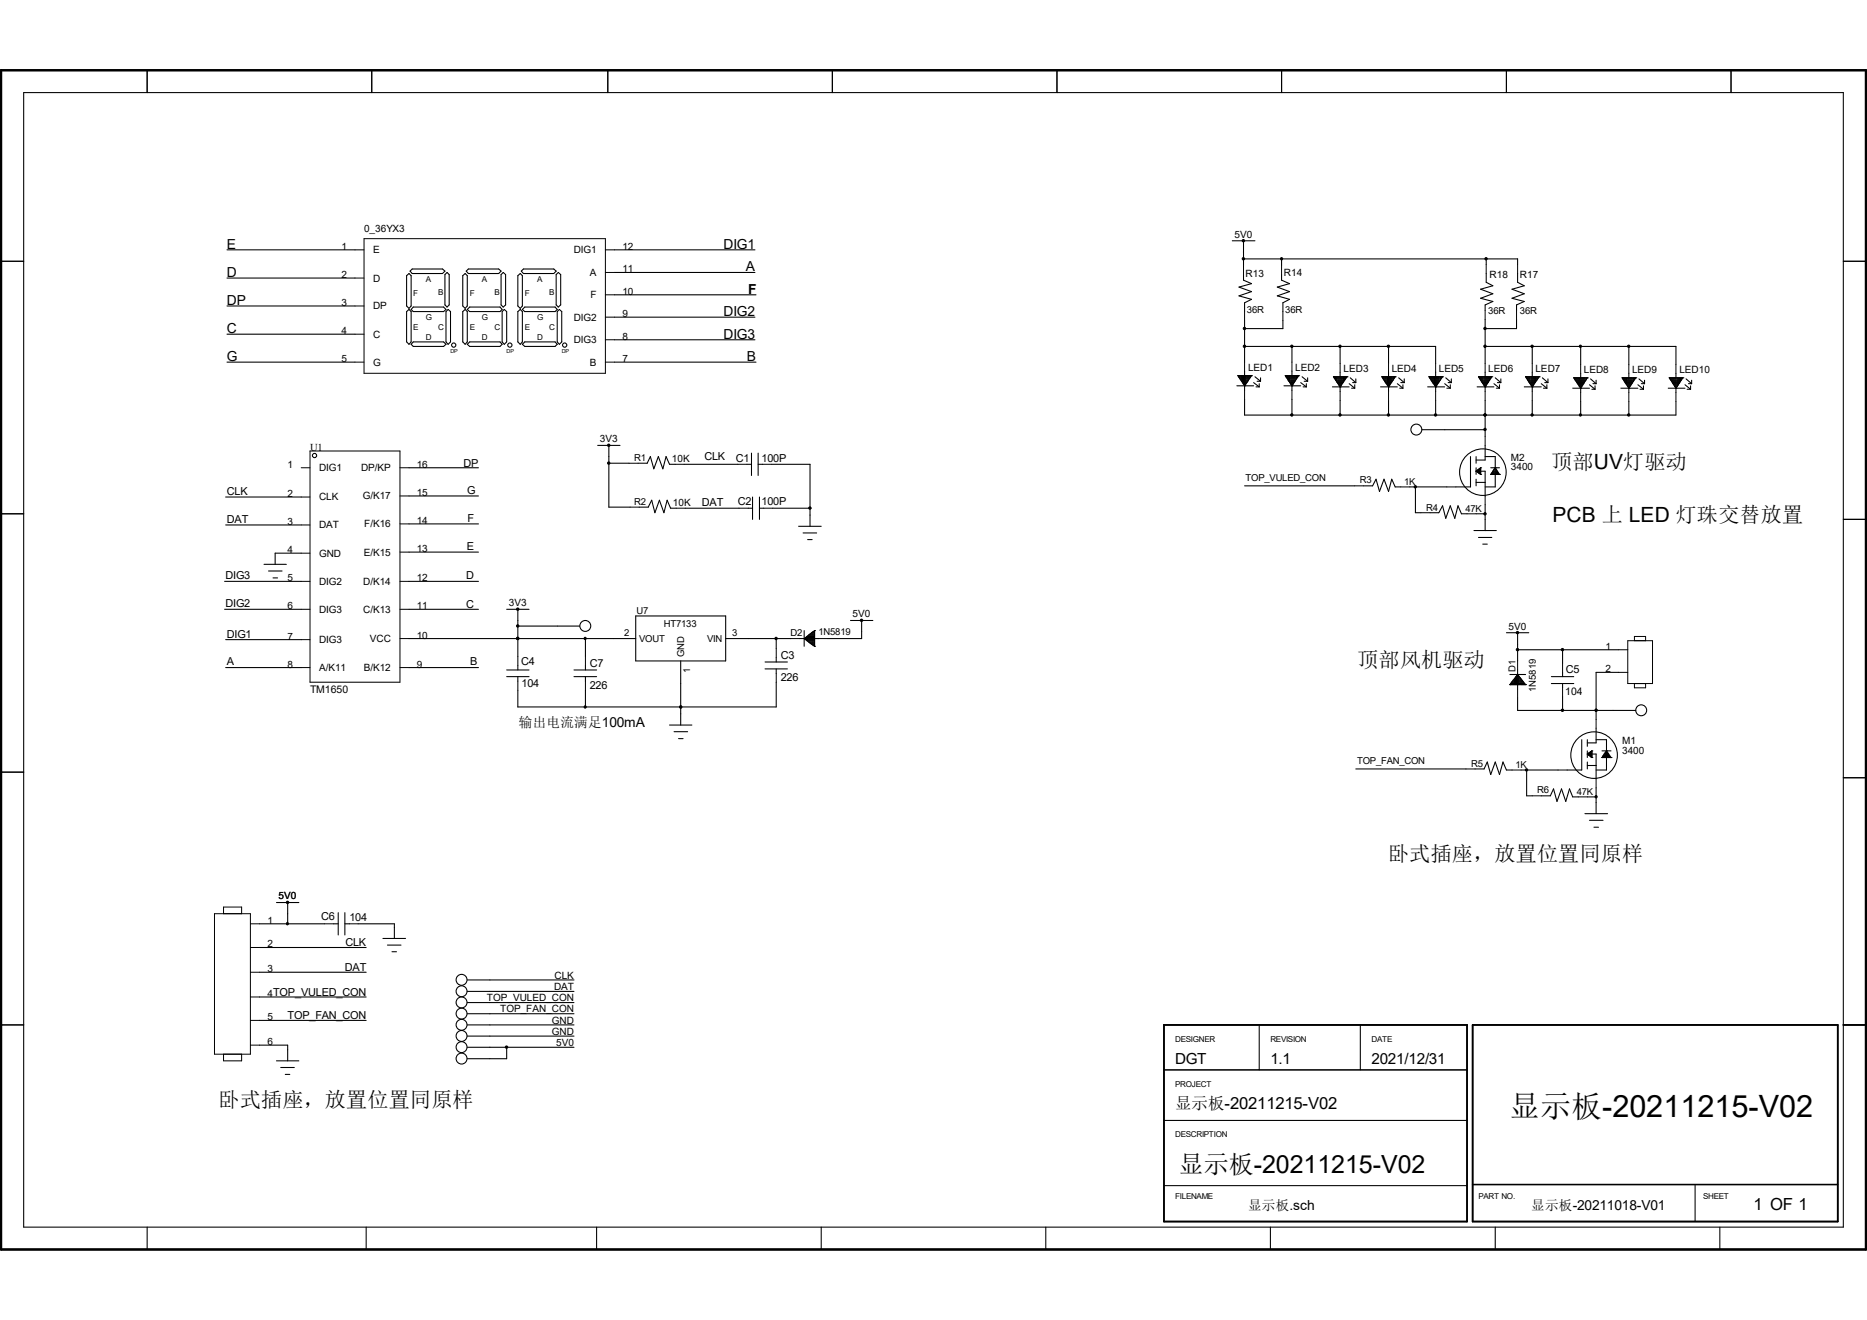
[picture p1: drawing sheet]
<svg xmlns="http://www.w3.org/2000/svg" width="297mm" height="210mm" viewBox="0 0 297 210" stroke-linecap="round" stroke-linejoin="round" font-family="sans-serif">
<g fill="none" stroke="#000" stroke-width=".17">
<path d="M3.8 14.7h289.4v180.5h-289.4zM23.4 11.2v3.5M59.1 11.2v3.5M96.7 11.2v3.5M132.4 11.2v3.5M168.1 11.2v3.5M203.9 11.2v3.5M239.6 11.2v3.5M275.4 11.2v3.5M36.1 39.8h20.4M97.7 39.8h22.4M196 38.3h3.6"/>
<path d="M197.8 38.3v3.9M.2 41.6h3.6M36.1 57.6h20.4M36.1 44.2h20.4M36.1 48.7h20.4M36.1 53.2h20.4M64.7 43.9l.4-.4 .3 .4v4.8l-.3 .4-.4-.4zM64.7 49.6l.4-.4 .3 .4v4.8l-.3 .4-.4-.4zM65.2 43.1l.4-.3h4.8l.4 .3-.4 .4h-4.8zM65.7 48.9h4.9l.4 .3-.4 .4h-4.9l-.3-.4zM65.7 54.4h4.9l.4 .4-.4 .3h-4.9l-.3-.3zM70.8 43.7l.3-.4 .4 .4v4.8l-.4 .4-.3-.4z"/>
<path d="M71 49.6l.3-.4 .4 .4v4.8l-.4 .4-.3-.4zM73.6 43.9l.4-.4 .3 .4v4.8l-.3 .4-.4-.4zM73.6 49.6l.4-.4 .3 .4v4.8l-.3 .4-.4-.4zM74.2 43.1l.3-.3h4.8l.4 .3-.4 .4h-4.8zM74.3 49.2l.4-.3h4.8l.4 .3-.4 .4h-4.8zM74.3 54.8l.4-.4h4.8l.4 .4-.4 .3h-4.8zM79.9 49.6l.3-.4 .4 .4v4.8l-.4 .4-.3-.4zM80.1 43.3l.3 .4v4.8l-.3 .4-.4-.4v-4.8zM82.4 43.9l.4-.4 .3 .4v4.8l-.3 .4-.4-.4zM82.4 49.6l.4-.4 .3 .4v4.8l-.3 .4-.4-.4zM83.1 54.8l.4-.4h4.8l.3 .4-.3 .3h-4.8zM83.3 42.8h4.8l.4 .3-.4 .4h-4.8l-.4-.4z"/>
<path d="M83.5 48.9h4.8l.3 .3-.3 .4h-4.8l-.4-.4zM88.8 43.3l.4 .4v4.8l-.4 .4-.3-.4v-4.8zM89 49.2l.4 .4v4.8l-.4 .4-.4-.4v-4.8zM97.7 54.1h22.4M97.7 50.5h22.4M97.7 43.3h22.4M97.7 46.9h22.6M97.7 57.6h22.6M196.9 59.8h.1M196.9 59.8h2.2M196.9 59.8l1.1 1.6M197 59.9h2"/>
<path d="M197.1 59.8v.3M197.3 59.8v.5h1.4v-.5M197.5 59.8v.8M197.7 59.8v1.1h.7v-1.1M197.8 43.7v.9l1.3 .5-2 .6 2 .7-2 .7 2 .5-1.1 .6v1.4M197.8 59.8v1.3M197.8 41.2h43.6v.9M198 55.1h30.4v2.7M198 51v6.6M198 59.1v3M198.2 59.8v1.3M198.5 59.8v.8"/>
<path d="M198.9 59.8v.2M199.1 59.8h.1M199.1 59.8l-1.1 1.6M199.6 59.9l.9 .8M203.9 41.2v1M203.9 43.7v.9l1.2 .5-1.9 .6 1.9 .7-1.9 .7 1.9 .5-1 .6v1.4M204.1 51v1.3h-6.1M204.5 59.8h.1M204.5 59.8h2.1M204.5 59.8l1 1.6M204.6 59.9h1.9M204.6 59.8v.3"/>
<path d="M204.8 59.8v.5h1.4v-.5M205 59.8v.8M205.1 59.8v1.1h.8v-1.1M205.4 59.8v1.3M205.5 55.1v2.5M205.5 59.1v3M205.7 59.8v1.3M206 59.8v.8M206.4 59.8v.2M206.6 59.8h.1M206.6 59.8l-1.1 1.6M207.1 59.9l.9 .8"/>
<path d="M212.1 59.9h.1M212.1 59.9h2.2M212.1 59.9l1.1 1.7M212.3 59.9v.3M212.5 59.9v.6h1.4v-.6M212.6 59.9v.9M212.9 59.9v1.1h.6v-1.1M213 59.9v1.4M213.2 55.1v2.7M213.2 59.2v3.1M213.4 59.9v1.4M213.7 59.9v.9"/>
<path d="M214.1 59.9v.3M214.3 59.9h.1M214.3 59.9l-1.1 1.7M219.8 59.9h.1M219.8 59.9h2.2M219.8 59.9l1.1 1.7M220 59.9v.3M220.2 59.9v.6h1.4v-.6M220.3 59.9v.9M220.5 59.9v1.1h.7v-1.1M220.7 59.9v1.4M220.9 55.1v2.7"/>
<path d="M220.9 59.2v3.1M221.1 59.9v1.4M221.4 59.9v.9M221.8 59.9v.3M222 59.9h.1M222 59.9l-1.1 1.7M227.3 59.9h.1M227.3 59.9h2.2M227.3 59.9l1.1 1.7M227.5 59.9v.3M227.7 59.9v.6h1.4v-.6M227.8 59.9v.9"/>
<path d="M228 59.9v1.1h.7v-1.1M228.2 59.9v1.4M228.4 59.2v3.1M228.6 59.9v1.4M228.9 59.9v.9M229.3 59.9v.3M229.5 59.9h.1M229.5 59.9l-1.1 1.7M235.2 59.9h.1M235.2 59.9h2.1M235.2 59.9l1.1 1.7M235.4 59.9v.3"/>
<path d="M235.5 59.9v.6h1.5v-.6M235.7 59.9v.9M235.9 59.9v1.1h.7v-1.1M236.1 59.9v1.4M236.3 55.1h30.3v2.9M236.3 50.8v7M236.3 59.2v3.1M236.4 43.5v1.4l1.1 .6-2 .5 2 .7-2 .8 2 .5-1.2 .5v.9M236.4 41.2v.9M236.4 59.9v1.4M236.8 59.9v.9M237.2 59.9v.3"/>
<path d="M237.3 59.9h.1M237.3 59.9l-1 1.7M241.3 50.8v1.5h-5M241.4 43.5v1.4l1.1 .6-2 .5 2 .7-2 .8 2 .5-1.2 .5v.9M242.7 59.9h.1M242.7 59.9h2.2M242.7 59.9l1.1 1.7M242.9 59.9v.3M243 59.9v.6h1.5v-.6M243.2 59.9v.9M243.4 59.9v1.1h.7v-1.1M243.6 59.9v1.4"/>
<path d="M243.8 55.1v2.7M243.8 59.2v3.1M243.9 59.9v1.4M244.3 59.9v.9M244.6 59.9v.3M244.9 59.9h.1M244.9 59.9l-1.1 1.7M251.5 55.1v2.9M251.5 59.4v3M259.1 55.1v2.9M259.1 59.4v3M266.6 59.4v3"/>
<path d="M293.2 41.6h3.6M35.9 79.1h12M65.1 74.4h11M65.1 78.9h11M95.1 70.9h3.5M96.9 73.7h3.2M96.9 70.9v9.8h3.3M101.5 73.7h1.5l.5-1.1 .5 2 .7-2 .8 2 .5-2 .5 1.3h.9M108.8 73.9h8.6M118.8 73.9h.7M119.5 72.1v3.5M119.7 79.1v3.5"/>
<path d="M120.6 73.9h.7M120.6 72.1v3.5M120.8 79.1v3.5M122.8 73.9h6.1v9.8M196.8 61.4h2.6M197.1 60.1h1.8M197.4 60.5h1.2M197.5 60.7h1M197.7 61h.5M197.9 61.2h.3M198 61.4h.1M198 63.5v2.5h68.6v-2.1"/>
<path d="M198 77.3h17.5M199.4 60.9l.9 .7M199.8 61.6h.5M200 60.7h.5M200.3 61v.6M200.5 60.1v.6M204.3 61.4h2.6M204.6 60.1h1.8M204.9 60.5h1.2M205 60.7h1M205.3 61h.5M205.4 61.2h.3"/>
<path d="M205.5 61.4h.1M205.5 63.5v2.5M206.9 60.9l.9 .7M207.3 61.6h.5M207.5 60.7h.5M207.8 61v.6M208 60.1v.6M212 61.6h2.6M212.2 60.1h2M212.3 60.3h1.7M212.6 60.7h1.2M212.7 60.9h1"/>
<path d="M212.9 61.2h.5M213.1 61.4h.3M213.2 61.6h.1M213.2 63.7v2.3M214.6 61l.9 .8M214.8 60.1l.9 .8M215 61.8h.5M215.2 60.9h.5M215.5 61.2v.6M215.7 60.3v.6M217 77.3h1.4l.5-1.1 .6 2 .7-2 .7 2 .5-2 .6 1.3h.8M219.6 61.6h2.7"/>
<path d="M219.9 60.1h2M220 60.3h1.7M220.3 60.7h1.2M220.4 60.9h1M220.6 61.2h.5M220.7 61.4h.3M220.9 61.6h.1M220.9 63.7v2.3M222.3 61l.9 .8M222.5 60.1l.9 .8M222.7 61.8h.5M222.8 60.9h.6"/>
<path d="M223.2 61.2v.6M223.4 60.3v.6M224.3 77.5h5.9M225.2 77.5v4.1h.9M226.2 68.4h10.1M227.1 61.6h2.7M227.4 60.1h2M227.5 60.3h1.7M227.8 60.7h1.2M227.9 60.9h1M228.1 61.2h.5M228.3 61.4h.2"/>
<path d="M228.4 61.6h.1M228.4 63.7v2.3M229.8 61l.9 .8M230 60.1l.9 .8M230.2 61.8h.5M230.4 60.9h.5M230.7 61.2v.6M230.9 60.3v.6M233.9 72.6v4.9h-2.3M234.8 75h.1M234.8 75h1.5v3.9M234.8 72.6v1.1"/>
<path d="M234.8 74.4v1.1M234.8 76.2v1.1M234.8 76.8h1.5M234.8 75l.7 .5M235 61.6h2.7M235 74.8v.3M235 75.1h.5M235 74.8h.5M235.2 74.7v.6M235.3 60.1h1.9M235.3 75.3h.2M235.3 74.6h.2"/>
<path d="M235.4 60.3h1.7M235.4 74.5v.9M235.5 75.5h.1M235.5 74.4h.1M235.5 74.4v1.1M235.5 74.4l-.7 .6M235.6 60.7h1.3M235.8 60.9h1M236 61.2h.5M236.1 61.4h.3M236.3 61.6h.1M236.3 66h.1"/>
<path d="M236.3 72.6h1.6v4.9h-1.6M236.3 63.7v5.7M236.3 70.9v2.3h-1.5M237.2 75.5h.1M237.2 74.4h1.3M237.2 75.5h1.3M237.3 75.3h1.1M237.3 75.2v.3M237.4 75.1h.9M237.5 75h.7v.5M237.5 74.9v.6M237.7 61l.8 .8"/>
<path d="M237.7 74.8h.4M237.7 74.6v.9M237.7 74.6h.3M237.9 74.4h.1M237.9 60.1l.9 .8M237.9 74.4l-.7 1.1M237.9 74.4l.6 1.1M238 61.8h.5M238 74.7v.8M238.2 60.9h.6M238.4 75.3v.2M238.5 75.5h.1"/>
<path d="M238.5 61.2v.6M238.8 60.3v.6M242.5 61.6h2.7M242.8 60.1h1.9M242.9 60.3h1.7M243.1 60.7h1.2M243.2 60.9h1.1M243.5 61.2h.5M243.6 61.4h.3M243.8 61.6h.1M243.8 63.7v2.3M245.2 61l.9 .8"/>
<path d="M245.4 60.1l.9 .8M245.5 61.8h.6M245.7 60.9h.6M246.1 61.2v.6M246.3 60.3v.6M250.2 61.8h2.7M250.4 60.1h.1M250.4 60.1h2.1M250.4 60.1l1.1 1.7M250.5 60.3h1.9M250.6 60.5h1.7M250.6 60.1v.3"/>
<path d="M250.7 60.1v.6h1.4v-.6M250.8 60.9h1.3M250.9 60.1v.9M251 61h1M251.1 60.1v1.1h.7M251.2 61.4h.5M251.2 60.1v1.4M251.3 61.6h.3M251.5 61.8h.1M251.5 63.9v2.1M251.6 60.1v1.4M251.8 60.1v1.2"/>
<path d="M252 60.1v.9M252.3 60.1v.3M252.5 60.1h.1M252.5 60.1l-1 1.7M252.9 61.2l.8 .7M253 60.3l.9 .7M253.2 61.9h.5M253.4 61h.5M253.7 61.4v.5M253.9 60.5v.5M257.9 61.8h2.7M258.1 60.1h.1"/>
<path d="M258.1 60.1h2.1M258.1 60.1l1 1.7M258.1 60.3h2M258.2 60.1v.3M258.3 60.5h1.7M258.4 60.1v.6h1.4v-.6M258.5 60.9h1.2M258.6 60.1v.9M258.6 61h1M258.7 60.1v1.1h.8M258.9 61.4h.5M259 60.1v1.4"/>
<path d="M259 61.6h.2M259.1 61.8h.1M259.1 63.9v2.1M259.3 60.1v1.4M259.5 60.1v1.2M259.6 60.1v.9M260 60.1v.3M260.2 60.1h.1M260.2 60.1l-1.1 1.7M260.6 61.2l.9 .7M260.7 60.3l.9 .7M260.9 61.9h.6"/>
<path d="M261.1 61h.5M261.5 61.4v.5M261.6 60.5v.5M265.4 61.8h2.7M265.6 60.1h.1M265.6 60.1h2.1M265.6 60.1l1 1.7M265.7 60.3h1.9M265.7 60.1v.3M265.8 60.5h1.7M265.9 60.1v.6h1.4v-.6M266 60.9h1.3"/>
<path d="M266.1 61h1M266.1 60.1v.9M266.3 60.1v1.1h.7M266.4 61.4h.5M266.4 60.1v1.4M266.5 61.6h.2M266.6 61.8h.1M266.8 60.1v1.4M267 60.1v1.2M267.2 60.1v.9M267.5 60.1v.3M267.7 60.1h.1"/>
<path d="M267.7 60.1l-1.1 1.7M268.1 61.2l.8 .7M268.2 60.3l.9 .7M268.4 61.9h.5M268.6 61h.5M268.9 61.4v.5M269.1 60.5v.5M.2 81.7h3.6M35.7 96.9h12.2M35.7 92.5h12.2M35.9 83.5h12M42 89.8h3.6"/>
<path d="M42.7 90.8h2.2M43.4 91.9h.8M47.9 88h-4.1v1.8M65.1 96.9h11M65.1 92.5h11M65.1 87.8h11M65.1 83.4h11M80.6 96.9h3.6M82.4 96.9v7.5M82.4 99.6h9.8M101.1 98h14.3v7.2h-14.3zM101.7 80.7h1.4l.6-1.1 .5 2 .7-2 .7 2 .5-2 .6 1.3h.9"/>
<path d="M109 80.9h8.6M119 80.9h.7M120.8 80.9h.7M122.9 80.9h6M127 83.7h3.6M127.8 84.8h2.1M128.5 85.9h.7M128.9 80.9h.1M135.3 98.7h3.6M137.1 98.7v2.9h-5.4M227.5 81.6h1.4l.6-1.1 .5 2 .7-2 .7 2 .5-2 .6 1.2h.9M234.5 84.4h3.5"/>
<path d="M234.8 81.7h1.5M235.2 85.5h2.1M235.9 86.6h.7M236.3 80.3v4.1M293.2 82.6h3.6M35.9 101.8h12M35.9 106.2h12M65.1 101.6h36M65.1 106.2h11M80.6 107.7h3.6M80.6 106.6h3.6M82.4 101.6h.1"/>
<path d="M82.4 105.9v.7M82.4 107.7v.7M91.3 107.7h3.6M91.3 106.6h3.6M93.1 101.6v2.8M93.1 105.9v.7M93.1 107.7v.7M93.1 109.8v2.7M106.5 115.4h3.6M107.2 116.4h2.2M107.9 117.5h.8M108.3 112.5h.1"/>
<path d="M108.3 105.2v10.2M115.4 101.6h10.4M121.7 106.4h3.6M121.7 105.3h3.6M123.5 108.5v4h-41.1v-2.7M123.5 101.6v1.6M123.5 104.6v.7M123.5 106.4v.7M127.2 101.6h3.1M127.9 101.6h.1M127.9 100.3v2.5M127.9 101.6l1.7 1.2"/>
<path d="M128.1 101.4v.3M128.2 101.8h1.4M128.2 101.4h1.4M128.3 101.3v.6M128.4 101.9h1.2M128.4 101.3h1.2M128.5 101.2v.8M128.6 102.2h1M128.6 101h1M128.7 101v1.2M129 100.8v1.6M129.1 102.5h.5"/>
<path d="M129.1 100.7h.5M129.2 100.6v2M129.3 102.7h.3M129.3 100.5h.3M129.4 100.5v2.2M129.6 102.8h.1M129.6 100.3h.1M129.6 100.3l-1.7 1.3M129.6 100.3v2.5M129.6 100.9h-.7v1.4h.7M239.6 100.7h3.6M240.2 108.9h.1"/>
<path d="M240.2 107.3h2.5M240.2 108.9h2.5M240.3 108.8h2.3M240.4 108.7v.2M240.5 108.5h1.9M240.5 108.4v.5M240.6 108.4h1.6M240.7 108.2v.7M240.7 108.2h1.4M240.9 108h1.1v.9M240.9 107.9v1M241 107.9h.8"/>
<path d="M241.1 107.7v1.2M241.2 107.7h.5M241.3 107.5v1.4M241.3 107.5h.3M241.4 107.3h.1M241.4 100.7v4.5M241.4 106.6v3M241.4 111v2h18.8M241.4 107.3l-1.2 1.6M241.4 107.3l1.3 1.6M241.4 103.4h16.1M241.6 107.6v1.3"/>
<path d="M241.8 107.8v1.1M242.1 108.2v.7M242.3 108.5v.4M242.5 108.7v.2M242.7 108.9h.1M246.8 108.8h3.6M246.8 107.7h3.6M248.6 103.4v2.1M248.6 107v.7M248.6 108.8v.6M248.6 110.9v2.1M251.6 117.7v4.8h-2.3"/>
<path d="M252.5 120h.1M252.5 117.7v1M252.5 119.5v1M252.5 120h1.4v3.9M252.5 120l.7 .5M252.7 119.8v.3M252.7 119.8h.5M252.9 119.7v.6M253 119.6h.2M253 119.5v.9M253.2 119.5h.1M253.2 119.5l-.7 .5"/>
<path d="M253.2 119.5v1M253.9 113h.1M253.9 117.7h1.7v4.8h-1.7M253.9 115.9v2.3h-1.4M254.8 119.5h1.5M255.3 119.8h.5M255.4 119.7v.8M255.4 119.6h.3M255.6 119.5h.1M255.6 119.5l-.8 1M255.6 119.5l.7 1M255.7 119.7v.8"/>
<path d="M257.5 107h-3.6v7.5M.2 122.9h3.6M215.7 122.3h17.5M234.7 122.3h1.4l.5-1.1 .6 2 .7-2 .6 2 .6-2 .5 1.3h.9M242 122.5h5.9M242.9 122.5v4.1h.9M245.2 126.6h1.4l.5-1.1 .6 2 .7-2 .7 2 .6-2 .5 1.3h.9M252.1 129.5h3.6M252.5 121.2v1.1M252.5 121.8h1.4M252.5 126.8h1.4M252.7 120.2h.5"/>
<path d="M252.9 130.5h2.1M253 120.4h.2M253.2 120.5h.1M253.6 131.6h.7M253.9 125.3v4.2M254.8 120.5h.1M254.8 120.5h1.5M255 120.4h1.1M255 120.2v.3M255.1 120.2h.9M255.2 120.5v-.5h.7v.5M256.1 120.3v.2"/>
<path d="M256.3 120.5h.1M293.2 123.7h3.6M41.3 147h10.3M41.3 150.7h17M41.3 154.7h17M41.3 158.6h17M44 143.6h3.5M45.8 143.6v3.4M53.1 147h.7M53.8 145.2v3.6M54.9 145.2v3.6M54.9 147h.7"/>
<path d="M57 147h5.7v2.3M60.9 149.3h3.6M61.6 150.4h2.2M62.4 151.4h.7M74.3 159.5h17M74.3 157.7h17M74.3 155.9h17M.2 163.1h3.6M41.3 166.3h4.5v2.5M41.3 162.3h17M44 168.8h3.5M44.7 169.8h2.1"/>
<path d="M45.4 170.9h.7M74.3 163.1h17M74.3 161.3h17M74.3 164.8h17M74.3 166.6h17M80.6 166.6v1.8h-6.3M185.2 170.2h48.2M185.2 178.3h48.2M200.3 163.1v7.1M216.4 163.1v7.1M23.4 195.2v3.6M58.3 195.2v3.6"/>
<path d="M94.9 195.2v3.6M130.6 195.2v3.6M166.4 195.2v3.6M185.2 188.6h48.2M202.1 195.2v3.6M237.9 195.2v3.6M269.7 188.5v5.9M273.6 195.2v3.6"/>
<circle cx="72.2" cy="54.9" r=".34"/>
<circle cx="81.1" cy="54.9" r=".34"/>
<circle cx="89.8" cy="54.9" r=".34"/>
<circle cx="50" cy="72.5" r=".34"/>
<circle cx="225.3" cy="68.3" r=".87"/>
<circle cx="235.9" cy="75.1" r="3.7"/>
<circle cx="93.1" cy="99.6" r=".87"/>
<circle cx="261.1" cy="113" r=".87"/>
<circle cx="253.6" cy="120.1" r="3.7"/>
<circle cx="73.4" cy="159.5" r=".87"/>
<circle cx="73.4" cy="157.7" r=".87"/>
<circle cx="73.4" cy="155.9" r=".87"/>
<circle cx="73.4" cy="164.8" r=".87"/>
<circle cx="73.4" cy="166.6" r=".87"/>
<circle cx="73.4" cy="168.4" r=".87"/>
<circle cx="73.4" cy="161.3" r=".87"/>
<circle cx="73.4" cy="163" r=".87"/>
</g>
<path d="M185.2 163.1h48.2v31.3h-48.2zM234.3 163.1h58.1v31.3h-58.1zM293.2 163.1h3.6M234.3 188.5h58.1" fill="none" stroke="#000" stroke-width=".25"/>
<g fill="none" stroke="#000" stroke-width=".34">
<path d="M.2 11.2h296.6v187.6h-296.6z"/>
<circle cx="197.8" cy="38.3" r=".11"/>
<circle cx="96.8" cy="70.8" r=".11"/>
<circle cx="82.4" cy="96.9" r=".11"/>
<circle cx="137.1" cy="98.7" r=".11"/>
<circle cx="241.4" cy="100.6" r=".11"/>
<circle cx="45.7" cy="143.6" r=".11"/>
</g>
<g fill="none" stroke="#000" stroke-width=".16">
<path d="M56.5 39.8h1.4M57.9 38h38.4v21.4h-38.4zM96.3 39.8h1.4M56.5 44.2h1.4M56.5 48.7h1.4M56.5 53.2h1.4M56.5 57.6h1.4M96.3 57.6h1.4M96.3 54.1h1.4M96.3 50.5h1.4M96.3 46.9h1.4M96.3 43.3h1.4"/>
<path d="M197.8 42.2v1.5M198 49.6v1.4M198 57.6v1.5M203.9 42.2v1.5M204.1 49.6v1.4M205.5 57.6v1.5M213.2 57.8v1.4M220.9 57.8v1.4M228.4 57.8v1.4M236.3 49.4v1.4M236.3 57.8v1.4M236.4 42.1v1.4"/>
<path d="M241.3 49.4v1.4M241.4 42.1v1.4M243.8 57.8v1.4M251.5 58v1.4M259.1 58v1.4M266.6 58v1.4M47.9 74.4h1.4M47.9 79.1h1.4M49.3 71.8h14.3v36.7h-14.3zM63.6 74.4h1.5M63.6 78.9h1.5M100.1 73.7h1.4"/>
<path d="M107.4 73.9h1.4M117.4 73.9h1.4M121.3 73.9h1.5M198 62.1v1.4M205.5 62.1v1.4M213.2 62.3v1.4M215.5 77.3h1.5M220.9 62.3v1.4M222.8 77.5h1.5M228.4 62.3v1.4M230.2 77.5h1.4M236.3 62.3v1.4"/>
<path d="M236.3 69.4v1.5M236.3 78.9v1.4M243.8 62.3v1.4M251.5 62.4v1.5M259.1 62.4v1.5M266.6 62.4v1.5M47.9 92.5h1.4M47.9 96.9h1.4M47.9 88h1.4M47.9 83.5h1.4M63.6 92.5h1.5M63.6 96.9h1.5"/>
<path d="M63.6 87.8h1.5M63.6 83.4h1.5M100.2 80.7h1.5M107.6 80.9h1.4M117.6 80.9h1.4M121.5 80.9h1.4M226.1 81.6h1.4M233.4 81.7h1.4M47.9 101.8h1.4M47.9 106.2h1.4M63.6 106.2h1.5M63.6 101.6h1.5"/>
<path d="M82.4 104.4v1.5M82.4 108.4v1.4M93.1 104.4v1.5M93.1 108.4v1.4M123.5 103.2v1.4M123.5 107.1v1.4M125.8 101.6h1.4M130.3 101.6h1.4M241.4 105.2v1.4M241.4 109.6v1.4M248.6 105.5v1.5M248.6 109.4v1.5"/>
<path d="M253.9 114.5v1.4M257.5 103.4h1.5M257.5 107h1.5M259 101.9h3.9v6.9h-3.9zM260 101.9v-.6h1.8v.6M260 108.8v.6h1.8v-.6M233.2 122.3h1.5M240.5 122.5h1.5M243.8 126.6h1.4M247.9 122.5h1.4M251.1 126.8h1.4M253.9 123.9v1.4"/>
<path d="M34.1 145.4h5.7v22.3h-5.7zM35.6 145.4v-1.1h2.8v1.1M39.8 147h1.5M39.8 150.7h1.5M39.8 154.7h1.5M39.8 158.6h1.5M51.6 147h1.5M55.6 147h1.4M35.6 167.7v1.1h2.8v-1.1M39.8 162.3h1.5M39.8 166.3h1.5"/>
</g>
<g fill="#000" stroke="#000" stroke-width=".16">
<circle cx="197.8" cy="41.2" r=".19"/>
<circle cx="198" cy="52.3" r=".19"/>
<circle cx="198" cy="55.1" r=".19"/>
<circle cx="203.9" cy="41.2" r=".18"/>
<circle cx="205.5" cy="55.1" r=".19"/>
<circle cx="213.2" cy="55.1" r=".19"/>
<circle cx="220.9" cy="55.1" r=".19"/>
<circle cx="236.2" cy="55.1" r=".19"/>
<circle cx="236.2" cy="52.3" r=".19"/>
<circle cx="236.4" cy="41.2" r=".19"/>
<circle cx="243.7" cy="55.1" r=".19"/>
<circle cx="251.4" cy="55.1" r=".18"/>
<circle cx="259.1" cy="55.1" r=".19"/>
<circle cx="96.8" cy="73.7" r=".19"/>
<circle cx="205.5" cy="66" r=".19"/>
<circle cx="213.2" cy="66" r=".19"/>
<circle cx="220.9" cy="66" r=".19"/>
<circle cx="225.1" cy="77.4" r=".19"/>
<circle cx="228.4" cy="66" r=".19"/>
<circle cx="236.2" cy="66" r=".19"/>
<circle cx="236.2" cy="68.3" r=".19"/>
<circle cx="243.7" cy="66" r=".19"/>
<circle cx="251.4" cy="66" r=".18"/>
<circle cx="259.1" cy="66" r=".19"/>
<circle cx="82.4" cy="99.6" r=".19"/>
<circle cx="128.8" cy="80.8" r=".19"/>
<circle cx="236.2" cy="81.7" r=".19"/>
<circle cx="82.4" cy="101.6" r=".19"/>
<circle cx="93.1" cy="112.5" r=".18"/>
<circle cx="93.1" cy="101.6" r=".18"/>
<circle cx="108.3" cy="112.5" r=".18"/>
<circle cx="123.5" cy="101.6" r=".19"/>
<circle cx="241.4" cy="103.4" r=".19"/>
<circle cx="248.6" cy="113" r=".19"/>
<circle cx="248.6" cy="103.4" r=".19"/>
<circle cx="253.9" cy="113" r=".18"/>
<circle cx="242.8" cy="122.5" r=".19"/>
<circle cx="253.9" cy="126.8" r=".18"/>
<circle cx="45.7" cy="147" r=".18"/>
<circle cx="80.6" cy="166.6" r=".19"/>
</g>
<text font-size="4.9" x="240.2" y="177.7">显示板-20211215-V02</text>
<text font-size="4" x="187.5" y="186.6">显示板-20211215-V02</text>
<g font-size="3.3">
<text x="246.8" y="74.6">顶部UV灯驱动</text>
<text x="247" y="83">PCB 上 LED 灯珠交替放置</text>
<text x="215.9" y="106">顶部风机驱动</text>
<text x="220.8" y="137">卧式插座，放置位置同原样</text>
<text x="34.8" y="176.1">卧式插座，放置位置同原样</text>
</g>
<text font-size="2.7" x="278.9" y="192.6">1 OF 1</text>
<text font-size="2.6" x="186.9" y="176.4">显示板-20211215-V02</text>
<g font-size="2.4">
<text x="186.9" y="169.3">DGT</text>
<text x="202.1" y="169.3">1.1</text>
<text x="218.2" y="169.3">2021/12/31</text>
</g>
<g font-size="2.2">
<text x="36.1" y="39.6">E</text>
<text x="115.1" y="39.6">DIG1</text>
<text x="36.1" y="44">D</text>
<text x="118.7" y="43.1">A</text>
<text x="119" y="46.7">F</text>
<text x="36.1" y="48.5">DP</text>
<text x="36.1" y="53">C</text>
<text x="115.1" y="50.3">DIG2</text>
<text x="115.1" y="53.9">DIG3</text>
<text x="36.1" y="57.4">G</text>
<text x="118.8" y="57.4">B</text>
<text x="82.5" y="115.7">输出电流满足100mA</text>
<text x="198.5" y="192.6">显示板.sch</text>
<text x="243.6" y="192.6">显示板-20211018-V01</text>
</g>
<g font-size="1.7">
<text x="49.3" y="71.8">U1</text>
<text x="73.7" y="74.3">DP</text>
<text x="112.1" y="73.2">CLK</text>
<text x="117.1" y="73.5">C1</text>
<text x="121.2" y="73.5">100P</text>
<text x="36.1" y="78.7">CLK</text>
<text x="36.1" y="83.2">DAT</text>
<text x="74.3" y="78.5">G</text>
<text x="74.4" y="83">F</text>
<text x="111.7" y="80.5">DAT</text>
<text x="117.4" y="80.3">C2</text>
<text x="121.2" y="80.3">100P</text>
<text x="74.3" y="87.5">E</text>
<text x="35.9" y="92.1">DIG3</text>
<text x="74.2" y="92.1">D</text>
<text x="35.9" y="96.6">DIG2</text>
<text x="36.1" y="101.4">DIG1</text>
<text x="74.2" y="96.8">C</text>
<text x="36.1" y="105.9">A</text>
<text x="74.8" y="105.9">B</text>
<text x="82.9" y="105.8">C4</text>
<text x="93.8" y="106">C7</text>
<text x="124.2" y="104.8">C3</text>
<text x="249.1" y="107.1">C5</text>
<text x="49.3" y="110.3">TM1650</text>
<text x="83" y="109.3">104</text>
<text x="93.8" y="109.6">226</text>
<text x="124.2" y="108.4">226</text>
<text x="249" y="110.5">104</text>
<text x="51.1" y="146.4">C6</text>
<text x="55.6" y="146.6">104</text>
<text x="54.9" y="154.5">DAT</text>
<text x="54.9" y="150.5">CLK</text>
<text x="45.8" y="162.2">TOP_FAN_CON</text>
</g>
<g font-size="1.6">
<text x="54.3" y="39.8">1</text>
<text x="57.9" y="36.9">0_36YX3</text>
<text x="59.4" y="40.3">E</text>
<text x="91.3" y="40.3">DIG1</text>
<text x="99" y="39.8">12</text>
<text x="196.4" y="37.8">5V0</text>
<text x="54.3" y="44.2">2</text>
<text x="59.4" y="44.8">D</text>
<text x="93.9" y="43.9">A</text>
<text x="93.9" y="47.5">F</text>
<text x="99" y="46.9">10</text>
<text x="99" y="43.3">11</text>
<text x="198.2" y="44.1">R13</text>
<text x="204.3" y="43.9">R14</text>
<text x="237" y="44.2">R18</text>
<text x="241.8" y="44.2">R17</text>
<text x="54.3" y="48.7">3</text>
<text x="54.3" y="53.2">4</text>
<text x="59.4" y="49.2">DP</text>
<text x="59.4" y="53.7">C</text>
<text x="91.3" y="51">DIG2</text>
<text x="99" y="50.5">9</text>
<text x="54.3" y="57.6">5</text>
<text x="59.4" y="58.2">G</text>
<text x="91.3" y="54.6">DIG3</text>
<text x="93.9" y="58.2">B</text>
<text x="99" y="57.6">7</text>
<text x="99" y="54.1">8</text>
<text x="198.5" y="59.1">LED1</text>
<text x="206" y="59.1">LED2</text>
<text x="213.7" y="59.2">LED3</text>
<text x="221.4" y="59.2">LED4</text>
<text x="228.9" y="59.2">LED5</text>
<text x="236.8" y="59.2">LED6</text>
<text x="244.3" y="59.2">LED7</text>
<text x="252" y="59.4">LED8</text>
<text x="259.6" y="59.4">LED9</text>
<text x="267.2" y="59.4">LED10</text>
<text x="95.4" y="70.3">3V3</text>
<text x="45.8" y="74.4">1</text>
<text x="50.8" y="75">DIG1</text>
<text x="57.4" y="75">DP/KP</text>
<text x="66.3" y="74.4">16</text>
<text x="106.9" y="73.5">10K</text>
<text x="240.4" y="73.4">M2</text>
<text x="240.4" y="74.8">3400</text>
<text x="45.8" y="83.5">3</text>
<text x="45.8" y="79.1">2</text>
<text x="50.8" y="79.6">CLK</text>
<text x="57.7" y="79.5">G/K17</text>
<text x="58" y="83.9">F/K16</text>
<text x="66.3" y="83.4">14</text>
<text x="66.3" y="78.9">15</text>
<text x="107.1" y="80.5">10K</text>
<text x="45.8" y="88">4</text>
<text x="50.8" y="88.6">GND</text>
<text x="50.8" y="84.1">DAT</text>
<text x="57.9" y="88.4">E/K15</text>
<text x="66.3" y="87.8">13</text>
<text x="45.8" y="92.5">5</text>
<text x="50.8" y="93">DIG2</text>
<text x="57.8" y="93">D/K14</text>
<text x="66.3" y="92.5">12</text>
<text x="45.8" y="96.9">6</text>
<text x="45.8" y="101.8">7</text>
<text x="50.8" y="97.5">DIG3</text>
<text x="57.8" y="97.5">C/K13</text>
<text x="66.3" y="101.6">10</text>
<text x="66.3" y="96.9">11</text>
<text x="80.9" y="96.4">3V3</text>
<text x="135.6" y="98.2">5V0</text>
<text x="240" y="100.2">5V0</text>
<text x="45.8" y="106.2">8</text>
<text x="50.8" y="102.3">DIG3</text>
<text x="50.8" y="106.8">A/K11</text>
<text x="57.9" y="106.8">B/K12</text>
<text x="58.8" y="102.2">VCC</text>
<text x="66.3" y="106.2">9</text>
<text x="255.4" y="103.4">1</text>
<text x="255.4" y="107">2</text>
<text x="258.1" y="118.4">M1</text>
<text x="258.1" y="119.9">3400</text>
<text x="44.3" y="143">5V0</text>
<text x="42.5" y="147">1</text>
<text x="42.5" y="150.7">2</text>
<text x="42.5" y="154.7">3</text>
<text x="88.2" y="155.7">CLK</text>
<text x="42.5" y="158.6">4TOP_VULED_CON</text>
<text x="77.5" y="159.3">TOP_VULED_CON</text>
<text x="79.6" y="161.1">TOP_FAN_CON</text>
<text x="88.1" y="157.5">DAT</text>
<text x="42.5" y="162.3">5</text>
<text x="42.5" y="166.3">6</text>
<text x="87.8" y="162.9">GND</text>
<text x="87.8" y="164.7">GND</text>
<text x="88.5" y="166.5">5V0</text>
</g>
<g font-size="1.5">
<text x="198.4" y="49.7">36R</text>
<text x="204.5" y="49.7">36R</text>
<text x="236.8" y="49.9">36R</text>
<text x="241.8" y="49.9">36R</text>
<text x="100.9" y="73.4">R1</text>
<text x="198.2" y="76.6">TOP_VULED_CON</text>
<text x="216.3" y="76.9">R3</text>
<text x="223.4" y="77.1">1K</text>
<text x="100.9" y="80.3">R2</text>
<text x="226.9" y="81.2">R4</text>
<text x="233.1" y="81.4">47K</text>
<text x="99.3" y="101.3">2</text>
<text x="101.3" y="97.7">U7</text>
<text x="105.6" y="99.8">HT7133</text>
<text x="116.5" y="101.3">3</text>
<text x="125.7" y="101.3">D2</text>
<text x="130.2" y="101">1N5819</text>
<text x="101.7" y="102.1">VOUT</text>
<text x="108.8" y="104.6" transform="rotate(-90 108.8 104.6)">GND</text>
<text x="109.8" y="107.1" transform="rotate(-90 109.8 107.1)">1</text>
<text x="112.5" y="102.1">VIN</text>
<text x="241.1" y="107" transform="rotate(-90 241.1 107)">D1</text>
<text x="244.3" y="110.2" transform="rotate(-90 244.3 110.2)">1N5819</text>
<text x="215.9" y="121.6">TOP_FAN_CON</text>
<text x="234" y="122">R5</text>
<text x="241.1" y="122.1">1K</text>
<text x="244.6" y="126.2">R6</text>
<text x="250.8" y="126.4">47K</text>
</g>
<g font-size="1.3">
<text x="65.7" y="47.1">F</text>
<text x="67.7" y="44.9">A</text>
<text x="69.7" y="46.9">B</text>
<text x="74.7" y="47.1">F</text>
<text x="76.7" y="44.9">A</text>
<text x="78.7" y="46.9">B</text>
<text x="83.5" y="47.1">F</text>
<text x="85.4" y="44.9">A</text>
<text x="87.4" y="46.9">B</text>
<text x="65.7" y="52.5">E</text>
<text x="67.7" y="50.8">G</text>
<text x="69.7" y="52.5">C</text>
<text x="74.7" y="52.5">E</text>
<text x="76.7" y="50.8">G</text>
<text x="78.7" y="52.5">C</text>
<text x="83.5" y="52.5">E</text>
<text x="85.4" y="50.8">G</text>
<text x="87.4" y="52.5">C</text>
<text x="67.7" y="54.1">D</text>
<text x="76.7" y="54.1">D</text>
<text x="85.4" y="54.1">D</text>
<text x="186.9" y="165.7">DESIGNER</text>
<text x="202.1" y="165.7">REVISION</text>
<text x="218.2" y="165.7">DATE</text>
<text x="186.9" y="172.9">PROJECT</text>
<text x="186.9" y="180.9">DESCRIPTION</text>
<text x="186.9" y="190.8">FILENAME</text>
<text x="235.2" y="190.8">PART NO.</text>
<text x="270.9" y="190.8">SHEET</text>
</g>
<g font-size=".9">
<text x="71.7" y="56.2">DP</text>
<text x="80.6" y="56.2">DP</text>
<text x="89.4" y="56.2">DP</text>
</g>
</svg>
